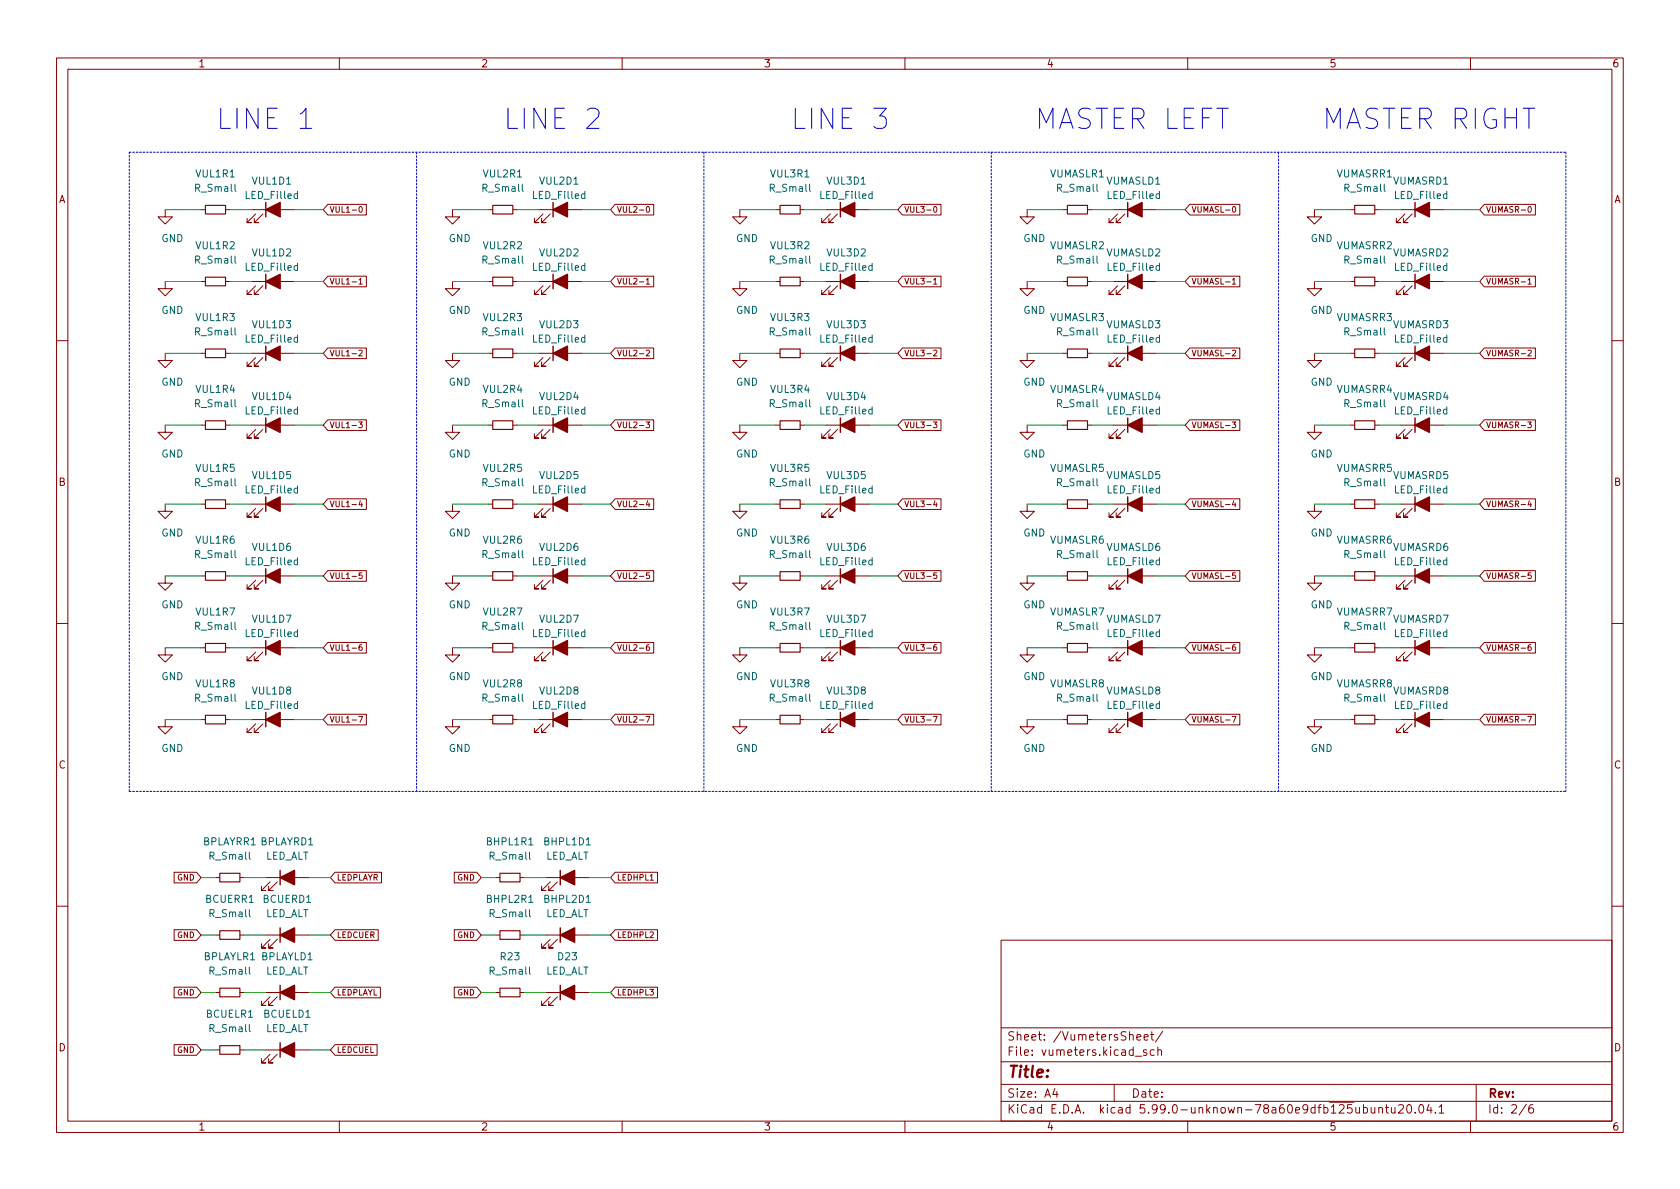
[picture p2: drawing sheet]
<svg xmlns="http://www.w3.org/2000/svg" width="297mm" height="210mm" viewBox="0 0 297 210" stroke-linecap="round" stroke-linejoin="round" font-family="sans-serif">
<g fill="none" stroke="#840000" stroke-width=".18">
<path d="M10 10.2h277v190.1h-277zM12 12.2h273v186.1h-273zM60 10.2v2M110 10.2v2M160 10.2v2M210 10.2v2M260 10.2v2M29.2 37.1v1.2h1.3l-1.3 1.3-1.3-1.3h1.3M35.6 37.1h.7M39.9 37.1h.7M44.4 37.1h7.7M45.2 37.8l-1.5 1.6h.7h-.7v-.8"/>
<path d="M46.5 37.8l-1.5 1.6h.7h-.7v-.8M58 36.1h6.8v1.9h-6.8l-.9-.9zM63.6 36.6l.1-.1a.54 .54 0 0 1 .4 .5 .54 .54 0 0 1-.4 .5l-.2-.3zM80 37.1v1.2h1.3l-1.3 1.3-1.3-1.3h1.3M86.4 37.1h.7M90.7 37.1h.7M95.2 37.1h7.7M96 37.8l-1.5 1.6h.7h-.7v-.8M97.3 37.8l-1.5 1.6h.7h-.7v-.8M108.8 36.1h6.8v1.9h-6.8l-.9-.9zM114.4 36.6l.1-.1a.54 .54 0 0 1 .4 .5 .54 .54 0 0 1-.4 .5l-.2-.3zM130.8 37.1v1.2h1.3l-1.3 1.3-1.3-1.3h1.3"/>
<path d="M137.2 37.1h.7M141.5 37.1h.7M146 37.1h7.7M146.8 37.8l-1.5 1.6h.7h-.7v-.8M148.1 37.8l-1.5 1.6h.7h-.7v-.8M159.6 36.1h6.8v1.9h-6.8l-.9-.9zM165.2 36.6l.1-.1a.54 .54 0 0 1 .4 .5 .54 .54 0 0 1-.4 .5l-.2-.3zM181.6 37.1v1.2h1.3l-1.3 1.3-1.3-1.3h1.3M188 37.1h.7M192.3 37.1h.7M196.8 37.1h7.7M197.6 37.8l-1.5 1.6h.7h-.7v-.8"/>
<path d="M198.9 37.8l-1.5 1.6h.7h-.7v-.8M210.4 36.1h8.8v1.9h-8.8l-.9-.9zM218 36.6l.1-.1a.54 .54 0 0 1 .4 .5 .54 .54 0 0 1-.4 .5l-.2-.3zM232.4 37.1v1.2h1.3l-1.3 1.3-1.3-1.3h1.3M238.8 37.1h.7M243.1 37.1h.7M247.6 37.1h7.7M248.4 37.8l-1.5 1.6h.7h-.7v-.8M249.7 37.8l-1.5 1.6h.7h-.7v-.8M262.4 36.1h9.1v1.9h-9.1l-.8-.9zM270.3 36.6l.1-.1a.54 .54 0 0 1 .4 .5 .54 .54 0 0 1-.4 .5 .68 .68 0 0 1-.1-.9zM29.2 49.8v1.2h1.3l-1.3 1.3-1.3-1.3h1.3"/>
<path d="M35.6 49.8h.7M39.9 49.8h.7M44.4 49.8h7.7M45.2 50.5l-1.5 1.6h.7h-.7v-.8M46.5 50.5l-1.5 1.6h.7h-.7v-.8M58 48.8h6.8v1.9h-6.8l-.9-.9zM63.5 49.5l.3-.3v1M63.5 50.2h.6M80 49.8v1.2h1.3l-1.3 1.3-1.3-1.3h1.3M86.4 49.8h.7M90.7 49.8h.7M95.2 49.8h7.7"/>
<path d="M96 50.5l-1.5 1.6h.7h-.7v-.8M97.3 50.5l-1.5 1.6h.7h-.7v-.8M108.8 48.8h6.8v1.9h-6.8l-.9-.9zM114.3 49.5l.3-.3v1M114.3 50.2h.6M130.8 49.8v1.2h1.3l-1.3 1.3-1.3-1.3h1.3M137.2 49.8h.7M141.5 49.8h.7M146 49.8h7.7M146.8 50.5l-1.5 1.6h.7h-.7v-.8M148.1 50.5l-1.5 1.6h.7h-.7v-.8M159.6 48.8h6.8v1.9h-6.8l-.9-.9z"/>
<path d="M165.1 49.5l.3-.3v1M165.1 50.2h.6M181.6 49.8v1.2h1.3l-1.3 1.3-1.3-1.3h1.3M188 49.8h.7M192.3 49.8h.7M196.8 49.8h7.7M197.6 50.5l-1.5 1.6h.7h-.7v-.8M198.9 50.5l-1.5 1.6h.7h-.7v-.8M210.4 48.8h8.8v1.9h-8.8l-.9-.9zM217.9 49.5l.3-.3v1M217.9 50.2h.6M232.4 49.8v1.2h1.3l-1.3 1.3-1.3-1.3h1.3"/>
<path d="M238.8 49.8h.7M243.1 49.8h.7M247.6 49.8h7.7M248.4 50.5l-1.5 1.6h.7h-.7v-.8M249.7 50.5l-1.5 1.6h.7h-.7v-.8M262.4 48.8h9.1v1.9h-9.1l-.8-.9zM270.2 49.5l.3-.3v1M270.2 50.2h.5M10 60.2h2M29.2 75.2v1.2h1.3l-1.3 1.3-1.3-1.3h1.3M29.2 62.5v1.2h1.3l-1.3 1.3-1.3-1.3h1.3M35.6 62.5h.7"/>
<path d="M35.6 75.2h.7M39.9 62.5h.7M39.9 75.2h.7M44.4 62.5h7.7M44.4 75.2h7.7M45.2 75.9l-1.5 1.6h.7h-.7v-.8M45.2 63.2l-1.5 1.6h.7h-.7v-.8M46.5 75.9l-1.5 1.6h.7h-.7v-.8M46.5 63.2l-1.5 1.6h.7h-.7v-.8M58 61.5h6.8v1.9h-6.8l-.9-.9zM58 74.2h6.8v1.9h-6.8l-.9-.9zM63.4 74.6h.7l-.4 .4 .3 .1v.4l-.1 .1-.5-.1"/>
<path d="M63.5 62l.4-.1 .2 .3-.7 .7h.7M80 75.2v1.2h1.3l-1.3 1.3-1.3-1.3h1.3M80 62.5v1.2h1.3l-1.3 1.3-1.3-1.3h1.3M86.4 62.5h.7M86.4 75.2h.7M90.7 62.5h.7M90.7 75.2h.7M95.2 62.5h7.7M95.2 75.2h7.7M96 63.2l-1.5 1.6h.7h-.7v-.8M96 75.9l-1.5 1.6h.7h-.7v-.8M97.3 63.2l-1.5 1.6h.7h-.7v-.8"/>
<path d="M97.3 75.9l-1.5 1.6h.7h-.7v-.8M108.8 74.2h6.8v1.9h-6.8l-.9-.9zM108.8 61.5h6.8v1.9h-6.8l-.9-.9zM114.2 74.6h.7l-.4 .4 .3 .1v.4l-.1 .1-.5-.1M114.3 62l.4-.1 .2 .3-.7 .7h.7M130.8 75.2v1.2h1.3l-1.3 1.3-1.3-1.3h1.3M130.8 62.5v1.2h1.3l-1.3 1.3-1.3-1.3h1.3M137.2 62.5h.7M137.2 75.2h.7M141.5 62.5h.7M141.5 75.2h.7M146 62.5h7.7"/>
<path d="M146 75.2h7.7M146.8 63.2l-1.5 1.6h.7h-.7v-.8M146.8 75.9l-1.5 1.6h.7h-.7v-.8M148.1 63.2l-1.5 1.6h.7h-.7v-.8M148.1 75.9l-1.5 1.6h.7h-.7v-.8M159.6 74.2h6.8v1.9h-6.8l-.9-.9zM159.6 61.5h6.8v1.9h-6.8l-.9-.9zM165 74.6h.7l-.4 .4 .3 .1v.4l-.1 .1-.5-.1M165.1 62l.4-.1 .2 .3-.7 .7h.7M181.6 75.2v1.2h1.3l-1.3 1.3-1.3-1.3h1.3M181.6 62.5v1.2h1.3l-1.3 1.3-1.3-1.3h1.3M188 62.5h.7"/>
<path d="M188 75.2h.7M192.3 62.5h.7M192.3 75.2h.7M196.8 62.5h7.7M196.8 75.2h7.7M197.6 63.2l-1.5 1.6h.7h-.7v-.8M197.6 75.9l-1.5 1.6h.7h-.7v-.8M198.9 63.2l-1.5 1.6h.7h-.7v-.8M198.9 75.9l-1.5 1.6h.7h-.7v-.8M210.4 74.2h8.8v1.9h-8.8l-.9-.9zM210.4 61.5h8.8v1.9h-8.8l-.9-.9zM217.9 74.6h.6l-.4 .4 .3 .1v.4l-.1 .1-.4-.1"/>
<path d="M217.9 62l.4-.1 .2 .3-.6 .7h.6M232.4 75.2v1.2h1.3l-1.3 1.3-1.3-1.3h1.3M232.4 62.5v1.2h1.3l-1.3 1.3-1.3-1.3h1.3M238.8 62.5h.7M238.8 75.2h.7M243.1 62.5h.7M243.1 75.2h.7M247.6 62.5h7.7M247.6 75.2h7.7M248.4 63.2l-1.5 1.6h.7h-.7v-.8M248.4 75.9l-1.5 1.6h.7h-.7v-.8M249.7 63.2l-1.5 1.6h.7h-.7v-.8"/>
<path d="M249.7 75.9l-1.5 1.6h.7h-.7v-.8M262.4 61.5h9.1v1.9h-9.1l-.8-.9zM262.4 74.2h9.1v1.9h-9.1l-.8-.9zM270.1 74.6h.6l-.3 .4 .3 .1v.4l-.1 .1-.5-.1M270.2 62l.4-.1 .1 .3-.6 .7h.6M285 60.2h2M29.2 89.1v1.3h1.3l-1.3 1.3-1.3-1.3h1.3M35.6 89.1h.7M39.9 89.1h.7M44.4 89.1h7.7M45.2 89.9l-1.5 1.5h.7h-.7v-.7M46.5 89.9l-1.5 1.5h.7h-.7v-.7"/>
<path d="M58 88.2h6.8v1.9h-6.8l-.9-1zM63.7 88.5l-.2 .8h.6M64 88.9v.7M80 89.1v1.3h1.3l-1.3 1.3-1.3-1.3h1.3M86.4 89.1h.7M90.7 89.1h.7M95.2 89.1h7.7M96 89.9l-1.5 1.5h.7h-.7v-.7M97.3 89.9l-1.5 1.5h.7h-.7v-.7M108.8 88.2h6.8v1.9h-6.8l-.9-1zM114.5 88.5l-.2 .8h.6M114.8 88.9v.7"/>
<path d="M130.8 89.1v1.3h1.3l-1.3 1.3-1.3-1.3h1.3M137.2 89.1h.7M141.5 89.1h.7M146 89.1h7.7M146.8 89.9l-1.5 1.5h.7h-.7v-.7M148.1 89.9l-1.5 1.5h.7h-.7v-.7M159.6 88.2h6.8v1.9h-6.8l-.9-1zM165.3 88.5l-.2 .8h.6M165.6 88.9v.7M181.6 89.1v1.3h1.3l-1.3 1.3-1.3-1.3h1.3M188 89.1h.7M192.3 89.1h.7"/>
<path d="M196.8 89.1h7.7M197.6 89.9l-1.5 1.5h.7h-.7v-.7M198.9 89.9l-1.5 1.5h.7h-.7v-.7M210.4 88.2h8.8v1.9h-8.8l-.9-1zM218.1 88.5l-.2 .8h.6M218.4 88.9v.7M232.4 89.1v1.3h1.3l-1.3 1.3-1.3-1.3h1.3M238.8 89.1h.7M243.1 89.1h.7M247.6 89.1h7.7M248.4 89.9l-1.5 1.5h.7h-.7v-.7M249.7 89.9l-1.5 1.5h.7h-.7v-.7"/>
<path d="M262.4 88.2h9.1v1.9h-9.1l-.8-1zM270.4 88.5l-.2 .8h.6M270.6 88.9v.7M10 110.2h2M29.2 114.5v1.3h1.3l-1.3 1.3-1.3-1.3h1.3M29.2 101.8v1.3h1.3l-1.3 1.3-1.3-1.3h1.3M35.6 101.8h.7M35.6 114.5h.7M39.9 101.8h.7M39.9 114.5h.7M44.4 101.8h7.7M44.4 114.5h7.7"/>
<path d="M45.2 102.6l-1.5 1.5h.7h-.7v-.7M45.2 115.3l-1.5 1.5h.7h-.7v-.7M46.5 102.6l-1.5 1.5h.7h-.7v-.7M46.5 115.3l-1.5 1.5h.7h-.7v-.7M58 100.9h6.8v1.9h-6.8l-.9-1zM58 113.6h6.8v1.9h-6.8l-.9-1zM64 114h-.3l-.2 .2v.6l.2 .2 .3-.1v-.5h-.3l-.2 .2M64 101.3h-.5v.5l.5-.1v.5l-.1 .1-.4-.1M80 114.5v1.3h1.3l-1.3 1.3-1.3-1.3h1.3M80 101.8v1.3h1.3l-1.3 1.3-1.3-1.3h1.3M86.4 101.8h.7M86.4 114.5h.7"/>
<path d="M90.7 101.8h.7M90.7 114.5h.7M95.2 101.8h7.7M95.2 114.5h7.7M96 102.6l-1.5 1.5h.7h-.7v-.7M96 115.3l-1.5 1.5h.7h-.7v-.7M97.3 102.6l-1.5 1.5h.7h-.7v-.7M97.3 115.3l-1.5 1.5h.7h-.7v-.7M108.8 100.9h6.8v1.9h-6.8l-.9-1zM108.8 113.6h6.8v1.9h-6.8l-.9-1zM114.8 114h-.3l-.2 .2v.6l.2 .2 .3-.1v-.5h-.3l-.2 .2M114.8 101.3h-.5v.5l.5-.1v.5l-.1 .1-.4-.1"/>
<path d="M130.8 114.5v1.3h1.3l-1.3 1.3-1.3-1.3h1.3M130.8 101.8v1.3h1.3l-1.3 1.3-1.3-1.3h1.3M137.2 101.8h.7M137.2 114.5h.7M141.5 101.8h.7M141.5 114.5h.7M146 101.8h7.7M146 114.5h7.7M146.8 102.6l-1.5 1.5h.7h-.7v-.7M146.8 115.3l-1.5 1.5h.7h-.7v-.7M148.1 102.6l-1.5 1.5h.7h-.7v-.7M148.1 115.3l-1.5 1.5h.7h-.7v-.7"/>
<path d="M159.6 113.6h6.8v1.9h-6.8l-.9-1zM159.6 100.9h6.8v1.9h-6.8l-.9-1zM165.6 114h-.3l-.2 .2v.6l.2 .2 .3-.1v-.5h-.3l-.2 .2M165.6 101.3h-.5v.5l.5-.1v.5l-.1 .1-.4-.1M181.6 101.8v1.3h1.3l-1.3 1.3-1.3-1.3h1.3M181.6 114.5v1.3h1.3l-1.3 1.3-1.3-1.3h1.3M188 101.8h.7M188 114.5h.7M192.3 101.8h.7M192.3 114.5h.7M196.8 101.8h7.7M196.8 114.5h7.7"/>
<path d="M197.6 115.3l-1.5 1.5h.7h-.7v-.7M197.6 102.6l-1.5 1.5h.7h-.7v-.7M198.9 115.3l-1.5 1.5h.7h-.7v-.7M198.9 102.6l-1.5 1.5h.7h-.7v-.7M210.4 100.9h8.8v1.9h-8.8l-.9-1zM210.4 113.6h8.8v1.9h-8.8l-.9-1zM218.4 114h-.3l-.1 .2-.1 .6 .2 .2 .3-.1v-.5h-.3l-.2 .2M218.4 101.3h-.4l-.1 .5 .5-.1v.5l-.1 .1-.4-.1M232.4 101.8v1.3h1.3l-1.3 1.3-1.3-1.3h1.3M232.4 114.5v1.3h1.3l-1.3 1.3-1.3-1.3h1.3M238.8 101.8h.7M238.8 114.5h.7"/>
<path d="M243.1 101.8h.7M243.1 114.5h.7M247.6 101.8h7.7M247.6 114.5h7.7M248.4 102.6l-1.5 1.5h.7h-.7v-.7M248.4 115.3l-1.5 1.5h.7h-.7v-.7M249.7 102.6l-1.5 1.5h.7h-.7v-.7M249.7 115.3l-1.5 1.5h.7h-.7v-.7M262.4 100.9h9.1v1.9h-9.1l-.8-1zM262.4 113.6h9.1v1.9h-9.1l-.8-1zM270.6 114h-.2l-.2 .2v.6l.2 .2 .3-.1-.1-.5h-.2l-.2 .2M270.7 101.3h-.5v.5l.4-.1 .1 .5-.1 .1-.4-.1"/>
<path d="M285 110.2h2M29.2 127.2v1.3h1.3l-1.3 1.3-1.3-1.3h1.3M35.6 127.2h.7M39.9 127.2h.7M44.4 127.2h7.7M45.2 128l-1.5 1.5h.7h-.7v-.7M46.5 128l-1.5 1.5h.7h-.7v-.7M58 126.3h6.8v1.9h-6.8l-.9-1zM63.4 126.7h.7l-.4 1M80 127.2v1.3h1.3l-1.3 1.3-1.3-1.3h1.3M86.4 127.2h.7M90.7 127.2h.7"/>
<path d="M95.2 127.2h7.7M96 128l-1.5 1.5h.7h-.7v-.7M97.3 128l-1.5 1.5h.7h-.7v-.7M108.8 126.3h6.8v1.9h-6.8l-.9-1zM114.2 126.7h.7l-.4 1M130.8 127.2v1.3h1.3l-1.3 1.3-1.3-1.3h1.3M137.2 127.2h.7M141.5 127.2h.7M146 127.2h7.7M146.8 128l-1.5 1.5h.7h-.7v-.7M148.1 128l-1.5 1.5h.7h-.7v-.7M159.6 126.3h6.8v1.9h-6.8l-.9-1z"/>
<path d="M165 126.7h.7l-.4 1M181.6 127.2v1.3h1.3l-1.3 1.3-1.3-1.3h1.3M188 127.2h.7M192.3 127.2h.7M196.8 127.2h7.7M197.6 128l-1.5 1.5h.7h-.7v-.7M198.9 128l-1.5 1.5h.7h-.7v-.7M210.4 126.3h8.8v1.9h-8.8l-.9-1zM217.9 126.7h.6l-.4 1M232.4 127.2v1.3h1.3l-1.3 1.3-1.3-1.3h1.3M238.8 127.2h.7M243.1 127.2h.7"/>
<path d="M247.6 127.2h7.7M248.4 128l-1.5 1.5h.7h-.7v-.7M249.7 128l-1.5 1.5h.7h-.7v-.7M262.4 126.3h9.1v1.9h-9.1l-.8-1zM270.1 126.7h.7l-.4 1M30.8 154.2h3.9l.9 1-.9 .9h-3.9zM38.1 155.2h.8M42.4 155.2h.8M47 155.2h7.6M47.8 156l-1.6 1.5h.8h-.8v-.8M49 156l-1.5 1.5h.8h-.8v-.8M59.2 154.2h8.3v1.9h-8.3l-.8-.9z"/>
<path d="M80.3 154.2h4l.8 1-.8 .9h-4zM87.6 155.2h.8M91.9 155.2h.8M96.5 155.2h7.6M97.3 156l-1.5 1.5h.7h-.7v-.8M98.6 156l-1.6 1.5h.8h-.8v-.8M108.8 154.2h7.5v1.9h-7.5l-.9-.9zM114.9 155.6h.6M10 160.2h2M30.8 174.6h3.9l.9 .9-.9 .9h-3.9zM30.8 164.4h3.9l.9 .9-.9 1h-3.9zM38.1 165.3h.8"/>
<path d="M38.1 175.5h.8M42.4 165.3h.8M42.4 175.5h.8M47 165.3h7.6M47 175.5h7.6M47.8 166.1l-1.6 1.5h.8h-.8v-.7M47.8 176.3l-1.6 1.5h.8h-.8v-.8M49 166.1l-1.5 1.5h.8h-.8v-.7M49 176.3l-1.5 1.5h.8h-.8v-.8M59.2 164.4h7.7v1.9h-7.7l-.8-1zM59.2 174.6h8.1v1.8h-8.1l-.8-.9zM80.3 174.6h4l.8 .9-.8 .9h-4z"/>
<path d="M80.3 164.4h4l.8 .9-.8 1h-4zM87.6 165.3h.8M87.6 175.5h.8M91.9 165.3h.8M91.9 175.5h.8M96.5 165.3h7.6M96.5 175.5h7.6M97.3 166.1l-1.5 1.5h.7h-.7v-.7M97.3 176.3l-1.5 1.5h.7h-.7v-.8M98.6 166.1l-1.6 1.5h.8h-.8v-.7M98.6 176.3l-1.6 1.5h.8h-.8v-.8M108.8 164.4h7.5v1.9h-7.5l-.9-1z"/>
<path d="M108.8 174.6h7.5v1.8h-7.5l-.9-.9zM177 166.3h108v32h-108zM285 160.2h2M30.8 184.7h3.9l.9 1-.9 .9h-3.9zM38.1 185.7h.8M42.4 185.7h.8M47 185.7h7.6M47.8 186.4l-1.6 1.6h.8h-.8v-.8M49 186.4l-1.5 1.6h.8h-.8v-.8M59.2 184.7h7.5v1.9h-7.5l-.8-.9zM60 198.3v2M110 198.3v2"/>
<path d="M160 198.3v2M177 194.8h108M177 191.8h108M177 187.8h108M177 181.8h108M186.5 192.5l-.4 1h1M186.9 193v1M197 191.8v3M200.7 186.8h1.2M201 183.4l.7-.1-.1-.3-.4-.1-.2 .2 .1 .8h.5M202.3 183.4l.7-.1-.1-.3-.4-.1-.2 .2 .1 .8h.5M202.7 185.7l-.3-.1-.3 .2 .1 .3 .5 .1v.4h-.6"/>
<path d="M203.4 182.9h.6M203.6 182.4v1.3l.4 .2M204.1 185.7l-.5-.1-.2 .3v.4l.1 .3h.6M204.7 185.8l.2-.2 .4 .1 .1 .9M204.7 185.1v1.5M205.6 182.4l-1.3 1.9M210 198.3v2M243.8 196l.2-.2 .4 .1v.9M243.8 195.8v1M244.9 195.8h.6M245.1 195.3v1.3l.4 .2M246 195.8l.1 1h.3l.2-.1"/>
<path d="M246.6 195.8v1M247.3 195.5l.6-.2 .2 .2v.3l-.9 1h.9M248.9 195.4l.2-.1a.81 .81 0 0 1 .6 .7 .81 .81 0 0 1-.3 .8h-.2a.81 .81 0 0 1-.6-.6 .81 .81 0 0 1 .3-.8zM250.2 196.7v.1M251.1 195.4l.1-.1a.81 .81 0 0 1 .6 .7 .81 .81 0 0 1-.3 .8h-.1a.81 .81 0 0 1-.6-.6 .81 .81 0 0 1 .3-.8zM252.6 195.3l-.3 1h.9M253 195.8v1M253.8 196.7v.1M254.4 195.8l.5-.5v1.5M254.4 196.8h.9M260 198.3v2M261 191.8v6.5"/>
<path d="M269.9 195.3l-1.3 1.9M271 195.3a.6 .6 0 0 0-.7 .7v.5l.1 .3h.5l.2-.1 .1-.5-.2-.2-.4-.1-.3 .3"/>
</g>
<g fill="none" stroke="#840000" stroke-width=".2">
<path d="M36.3 36.3h3.6v1.5h-3.6zM87.1 36.3h3.6v1.5h-3.6zM137.9 36.3h3.6v1.5h-3.6zM188.7 36.3h3.6v1.5h-3.6zM239.5 36.3h3.6v1.5h-3.6zM36.3 49h3.6v1.5h-3.6zM87.1 49h3.6v1.5h-3.6zM137.9 49h3.6v1.5h-3.6zM188.7 49h3.6v1.5h-3.6zM239.5 49h3.6v1.5h-3.6zM36.3 74.4h3.6v1.5h-3.6zM36.3 61.7h3.6v1.5h-3.6z"/>
<path d="M87.1 74.4h3.6v1.5h-3.6zM87.1 61.7h3.6v1.5h-3.6zM137.9 74.4h3.6v1.5h-3.6zM137.9 61.7h3.6v1.5h-3.6zM188.7 74.4h3.6v1.5h-3.6zM188.7 61.7h3.6v1.5h-3.6zM239.5 74.4h3.6v1.5h-3.6zM239.5 61.7h3.6v1.5h-3.6zM36.3 88.4h3.6v1.5h-3.6zM87.1 88.4h3.6v1.5h-3.6zM137.9 88.4h3.6v1.5h-3.6zM188.7 88.4h3.6v1.5h-3.6z"/>
<path d="M239.5 88.4h3.6v1.5h-3.6zM36.3 101.1h3.6v1.5h-3.6zM36.3 113.8h3.6v1.5h-3.6zM87.1 113.8h3.6v1.5h-3.6zM87.1 101.1h3.6v1.5h-3.6zM137.9 113.8h3.6v1.5h-3.6zM137.9 101.1h3.6v1.5h-3.6zM188.7 101.1h3.6v1.5h-3.6zM188.7 113.8h3.6v1.5h-3.6zM239.5 101.1h3.6v1.5h-3.6zM239.5 113.8h3.6v1.5h-3.6zM36.3 126.5h3.6v1.5h-3.6z"/>
<path d="M87.1 126.5h3.6v1.5h-3.6zM137.9 126.5h3.6v1.5h-3.6zM188.7 126.5h3.6v1.5h-3.6zM239.5 126.5h3.6v1.5h-3.6zM38.9 154.4h3.5v1.6h-3.5zM88.4 154.4h3.5v1.6h-3.5zM38.9 164.6h3.5v1.5h-3.5zM38.9 174.7h3.5v1.6h-3.5zM88.4 164.6h3.5v1.5h-3.5zM88.4 174.7h3.5v1.6h-3.5zM38.9 184.9h3.5v1.5h-3.5z"/>
</g>
<g fill="none" stroke="#840000" stroke-width=".25">
<path d="M47 35.8v2.5M97.8 35.8v2.5M148.6 35.8v2.5M199.4 35.8v2.5M250.2 35.8v2.5M47 48.5v2.5M97.8 48.5v2.5M148.6 48.5v2.5M199.4 48.5v2.5M250.2 48.5v2.5M47 61.2v2.5M47 73.9v2.5"/>
<path d="M97.8 61.2v2.5M97.8 73.9v2.5M148.6 61.2v2.5M148.6 73.9v2.5M199.4 61.2v2.5M199.4 73.9v2.5M250.2 61.2v2.5M250.2 73.9v2.5M47 87.9v2.5M97.8 87.9v2.5M148.6 87.9v2.5M199.4 87.9v2.5"/>
<path d="M250.2 87.9v2.5M47 100.6v2.5M47 113.3v2.5M97.8 100.6v2.5M97.8 113.3v2.5M148.6 100.6v2.5M148.6 113.3v2.5M199.4 100.6v2.5M199.4 113.3v2.5M250.2 100.6v2.5M250.2 113.3v2.5M47 126v2.5"/>
<path d="M97.8 126v2.5M148.6 126v2.5M199.4 126v2.5M250.2 126v2.5M49.5 153.9v2.6M99.1 153.9v2.6M49.5 164.1v2.5M49.5 174.2v2.6M99.1 164.1v2.5M99.1 174.2v2.6M49.5 184.4v2.5"/>
</g>
<g fill="#840000" stroke="#840000" stroke-width=".25">
<path d="M148.6 127.2l2.5-1.2v2.5z"/>
<path d="M148.6 101.8l2.5-1.2v2.5z"/>
<path d="M148.6 89.1l2.5-1.2v2.5z"/>
<path d="M148.6 62.5l2.5-1.3v2.5z"/>
<path d="M148.6 49.8l2.5-1.3v2.5z"/>
<path d="M148.6 37.1l2.5-1.3v2.5z"/>
<path d="M199.4 62.5l2.5-1.3v2.5z"/>
<path d="M199.4 75.2l2.5-1.3v2.5z"/>
<path d="M148.6 75.2l2.5-1.3v2.5z"/>
<path d="M199.4 37.1l2.5-1.3v2.5z"/>
<path d="M148.6 114.5l2.5-1.2v2.5z"/>
<path d="M97.8 62.5l2.5-1.3v2.5z"/>
<path d="M97.8 101.8l2.5-1.2v2.5z"/>
<path d="M97.8 89.1l2.5-1.2v2.5z"/>
<path d="M97.8 37.1l2.5-1.3v2.5z"/>
<path d="M97.8 49.8l2.5-1.3v2.5z"/>
<path d="M97.8 75.2l2.5-1.3v2.5z"/>
<path d="M47 101.8l2.5-1.2v2.5z"/>
<path d="M99.1 155.2l2.5-1.3v2.6z"/>
<path d="M99.1 165.3l2.5-1.2v2.5z"/>
<path d="M99.1 175.5l2.5-1.3v2.6z"/>
<path d="M97.8 114.5l2.5-1.2v2.5z"/>
<path d="M97.8 127.2l2.5-1.2v2.5z"/>
<path d="M47 127.2l2.5-1.2v2.5z"/>
<path d="M47 89.1l2.5-1.2v2.5z"/>
<path d="M199.4 49.8l2.5-1.3v2.5z"/>
<path d="M47 114.5l2.5-1.2v2.5z"/>
<path d="M47 49.8l2.5-1.3v2.5z"/>
<path d="M250.2 62.5l2.5-1.3v2.5z"/>
<path d="M250.2 37.1l2.5-1.3v2.5z"/>
<path d="M250.2 49.8l2.5-1.3v2.5z"/>
<path d="M199.4 114.5l2.5-1.2v2.5z"/>
<path d="M47 37.1l2.5-1.3v2.5z"/>
<path d="M250.2 89.1l2.5-1.2v2.5z"/>
<path d="M199.4 89.1l2.5-1.2v2.5z"/>
<path d="M199.4 101.8l2.5-1.2v2.5z"/>
<path d="M250.2 75.2l2.5-1.3v2.5z"/>
<path d="M49.5 155.2l2.6-1.3v2.6z"/>
<path d="M49.5 165.3l2.6-1.2v2.5z"/>
<path d="M250.2 127.2l2.5-1.2v2.5z"/>
<path d="M49.5 185.7l2.6-1.3v2.5z"/>
<path d="M49.5 175.5l2.6-1.3v2.6z"/>
<path d="M250.2 101.8l2.5-1.2v2.5z"/>
<path d="M250.2 114.5l2.5-1.2v2.5z"/>
<path d="M47 75.2l2.5-1.3v2.5z"/>
<path d="M47 62.5l2.5-1.3v2.5z"/>
<path d="M199.4 127.2l2.5-1.2v2.5z"/>
</g>
<path d="M103.9 19.5l.5-.4h.8a.97 .97 0 0 1 .5 1.6l-2 2h2.2M154.5 19.1h2.2l-1.2 1.4a.97 .97 0 0 1 1.2 .7v.8l-.3 .5-.4 .2h-1l-.5-.3M53.1 20.2l.3-.2 .7-.9v3.6M53.1 22.7h2" fill="none" stroke="#0000c2" stroke-width=".18"/>
<path d="M22.9 26.9h254M73.7 26.9v113M124.5 26.9v113M175.3 26.9v113M226.1 26.9v113M276.9 26.9v113M22.9 139.9v-113M22.9 139.9h254" fill="none" stroke="#0000c2" stroke-width=".18" stroke-dasharray=".3 .3"/>
<g fill="none" stroke="#009600" stroke-width=".18">
<path d="M29.2 37.1h6.4M40.6 37.1h3.8M52.1 37.1h5M80 37.1h6.4M91.4 37.1h3.8M102.9 37.1h5M130.8 37.1h6.4M142.2 37.1h3.8M153.7 37.1h5M181.6 37.1h6.4M193 37.1h3.8M204.5 37.1h5"/>
<path d="M232.4 37.1h6.4M243.8 37.1h3.8M255.3 37.1h6.3M29.2 49.8h6.4M40.6 49.8h3.8M52.1 49.8h5M80 49.8h6.4M91.4 49.8h3.8M102.9 49.8h5M130.8 49.8h6.4M142.2 49.8h3.8M153.7 49.8h5"/>
<path d="M181.6 49.8h6.4M193 49.8h3.8M204.5 49.8h5M232.4 49.8h6.4M243.8 49.8h3.8M255.3 49.8h6.3M29.2 75.2h6.4M29.2 62.5h6.4M40.6 75.2h3.8M40.6 62.5h3.8M52.1 75.2h5M52.1 62.5h5"/>
<path d="M80 75.2h6.4M80 62.5h6.4M91.4 75.2h3.8M91.4 62.5h3.8M102.9 75.2h5M102.9 62.5h5M130.8 75.2h6.4M130.8 62.5h6.4M142.2 75.2h3.8M142.2 62.5h3.8M153.7 75.2h5M153.7 62.5h5"/>
<path d="M181.6 75.2h6.4M181.6 62.5h6.4M193 75.2h3.8M193 62.5h3.8M204.5 75.2h5M204.5 62.5h5M232.4 75.2h6.4M232.4 62.5h6.4M243.8 75.2h3.8M243.8 62.5h3.8M255.3 75.2h6.3M255.3 62.5h6.3"/>
<path d="M29.2 89.1h6.4M40.6 89.1h3.8M52.1 89.1h5M80 89.1h6.4M91.4 89.1h3.8M102.9 89.1h5M130.8 89.1h6.4M142.2 89.1h3.8M153.7 89.1h5M181.6 89.1h6.4M193 89.1h3.8M204.5 89.1h5"/>
<path d="M232.4 89.1h6.4M243.8 89.1h3.8M255.3 89.1h6.3M29.2 101.8h6.4M29.2 114.5h6.4M40.6 101.8h3.8M40.6 114.5h3.8M52.1 101.8h5M52.1 114.5h5M80 101.8h6.4M80 114.5h6.4M91.4 101.8h3.8"/>
<path d="M91.4 114.5h3.8M102.9 101.8h5M102.9 114.5h5M130.8 101.8h6.4M130.8 114.5h6.4M142.2 101.8h3.8M142.2 114.5h3.8M153.7 101.8h5M153.7 114.5h5M181.6 101.8h6.4M181.6 114.5h6.4M193 101.8h3.8"/>
<path d="M193 114.5h3.8M204.5 101.8h5M204.5 114.5h5M232.4 101.8h6.4M232.4 114.5h6.4M243.8 101.8h3.8M243.8 114.5h3.8M255.3 101.8h6.3M255.3 114.5h6.3M29.2 127.2h6.4M40.6 127.2h3.8M52.1 127.2h5"/>
<path d="M80 127.2h6.4M91.4 127.2h3.8M102.9 127.2h5M130.8 127.2h6.4M142.2 127.2h3.8M153.7 127.2h5M181.6 127.2h6.4M193 127.2h3.8M204.5 127.2h5M232.4 127.2h6.4M243.8 127.2h3.8M255.3 127.2h6.3"/>
<path d="M35.6 155.2h2.5M43.2 155.2h3.8M54.6 155.2h3.8M85.1 155.2h2.5M92.7 155.2h3.8M104.1 155.2h3.8M35.6 165.3h2.5M35.6 175.5h2.5M43.2 165.3h3.8M43.2 175.5h3.8M54.6 165.3h3.8M54.6 175.5h3.8"/>
<path d="M85.1 165.3h2.5M85.1 175.5h2.5M92.7 165.3h3.8M92.7 175.5h3.8M104.1 165.3h3.8M104.1 175.5h3.8M35.6 185.7h2.5M43.2 185.7h3.8M54.6 185.7h3.8"/>
</g>
<g font-size="5" fill="#0000c2">
<text x="38.1" y="22.9">LINE 1</text>
<text x="88.9" y="22.9">LINE 2</text>
<text x="139.7" y="22.9">LINE 3</text>
<text x="182.9" y="22.9">MASTER LEFT</text>
<text x="233.7" y="22.9">MASTER RIGHT</text>
</g>
<text font-size="2.8" fill="#840000" x="178" y="190.6">Title:</text>
<g font-size="2.1" fill="#840000">
<text x="178" y="184">Sheet: /VumetersSheet/</text>
<text x="178" y="186.7">File: vumeters.kicad_sch</text>
<text x="178" y="196.9">KiCad E.D.A. kicad 5.99.0-unknown-78a60e9dfb~125~ubuntu20.04.1</text>
<text x="178" y="194.1">Size: A4</text>
<text x="200" y="194.1">Date:</text>
<text x="263" y="194.1">Rev:</text>
<text x="263" y="196.9">Id: 2/6</text>
</g>
<g font-size="1.8" fill="#840000">
<text x="35" y="11.9">1</text>
<text x="85" y="11.9">2</text>
<text x="135" y="11.9">3</text>
<text x="185" y="11.9">4</text>
<text x="235" y="11.9">5</text>
<text x="285" y="11.9">6</text>
<text x="10.3" y="35.9">A</text>
<text x="285.3" y="35.9">A</text>
<text x="10.3" y="85.9">B</text>
<text x="285.3" y="85.9">B</text>
<text x="10.3" y="135.9">C</text>
<text x="285.3" y="135.9">C</text>
<text x="10.3" y="185.9">D</text>
<text x="285.3" y="185.9">D</text>
<text x="35" y="199.9">1</text>
<text x="85" y="199.9">2</text>
<text x="135" y="199.9">3</text>
<text x="185" y="199.9">4</text>
<text x="235" y="199.9">5</text>
<text x="285" y="199.9">6</text>
</g>
<g font-size="1.8" fill="#006464">
<text x="34.6" y="33.9">R_Small</text>
<text x="34.7" y="31.4">VUL1R1</text>
<text x="43.5" y="35.2">LED_Filled</text>
<text x="44.7" y="32.6">VUL1D1</text>
<text x="85.4" y="33.9">R_Small</text>
<text x="85.5" y="31.4">VUL2R1</text>
<text x="94.3" y="35.2">LED_Filled</text>
<text x="95.5" y="32.6">VUL2D1</text>
<text x="136.2" y="33.9">R_Small</text>
<text x="136.3" y="31.4">VUL3R1</text>
<text x="145.1" y="35.2">LED_Filled</text>
<text x="146.3" y="32.6">VUL3D1</text>
<text x="185.6" y="31.4">VUMASLR1</text>
<text x="187" y="33.9">R_Small</text>
<text x="195.6" y="32.6">VUMASLD1</text>
<text x="195.9" y="35.2">LED_Filled</text>
<text x="236.3" y="31.4">VUMASRR1</text>
<text x="237.8" y="33.9">R_Small</text>
<text x="246.3" y="32.6">VUMASRD1</text>
<text x="246.7" y="35.2">LED_Filled</text>
<text x="28.5" y="42.8">GND</text>
<text x="34.6" y="46.6">R_Small</text>
<text x="34.7" y="44.1">VUL1R2</text>
<text x="43.5" y="47.9">LED_Filled</text>
<text x="44.7" y="45.3">VUL1D2</text>
<text x="79.3" y="42.8">GND</text>
<text x="85.4" y="46.6">R_Small</text>
<text x="85.5" y="44.1">VUL2R2</text>
<text x="94.3" y="47.9">LED_Filled</text>
<text x="95.5" y="45.3">VUL2D2</text>
<text x="130.1" y="42.8">GND</text>
<text x="136.2" y="46.6">R_Small</text>
<text x="136.3" y="44.1">VUL3R2</text>
<text x="145.1" y="47.9">LED_Filled</text>
<text x="146.3" y="45.3">VUL3D2</text>
<text x="180.9" y="42.8">GND</text>
<text x="185.6" y="44.1">VUMASLR2</text>
<text x="187" y="46.6">R_Small</text>
<text x="195.6" y="45.3">VUMASLD2</text>
<text x="195.9" y="47.9">LED_Filled</text>
<text x="231.7" y="42.8">GND</text>
<text x="236.3" y="44.1">VUMASRR2</text>
<text x="237.8" y="46.6">R_Small</text>
<text x="246.3" y="45.3">VUMASRD2</text>
<text x="246.7" y="47.9">LED_Filled</text>
<text x="28.5" y="55.5">GND</text>
<text x="34.6" y="59.3">R_Small</text>
<text x="34.7" y="56.8">VUL1R3</text>
<text x="44.7" y="58">VUL1D3</text>
<text x="79.3" y="55.5">GND</text>
<text x="85.4" y="59.3">R_Small</text>
<text x="85.5" y="56.8">VUL2R3</text>
<text x="95.5" y="58">VUL2D3</text>
<text x="130.1" y="55.5">GND</text>
<text x="136.2" y="59.3">R_Small</text>
<text x="136.3" y="56.8">VUL3R3</text>
<text x="146.3" y="58">VUL3D3</text>
<text x="180.9" y="55.5">GND</text>
<text x="185.6" y="56.8">VUMASLR3</text>
<text x="187" y="59.3">R_Small</text>
<text x="195.6" y="58">VUMASLD3</text>
<text x="231.7" y="55.5">GND</text>
<text x="236.3" y="56.8">VUMASRR3</text>
<text x="237.8" y="59.3">R_Small</text>
<text x="246.3" y="58">VUMASRD3</text>
<text x="43.5" y="60.6">LED_Filled</text>
<text x="94.3" y="60.6">LED_Filled</text>
<text x="145.1" y="60.6">LED_Filled</text>
<text x="195.9" y="60.6">LED_Filled</text>
<text x="246.7" y="60.6">LED_Filled</text>
<text x="28.5" y="68.2">GND</text>
<text x="34.7" y="69.5">VUL1R4</text>
<text x="44.7" y="70.7">VUL1D4</text>
<text x="79.3" y="68.2">GND</text>
<text x="85.5" y="69.5">VUL2R4</text>
<text x="95.5" y="70.7">VUL2D4</text>
<text x="130.1" y="68.2">GND</text>
<text x="136.3" y="69.5">VUL3R4</text>
<text x="146.3" y="70.7">VUL3D4</text>
<text x="180.9" y="68.2">GND</text>
<text x="185.6" y="69.5">VUMASLR4</text>
<text x="195.6" y="70.7">VUMASLD4</text>
<text x="231.7" y="68.2">GND</text>
<text x="236.3" y="69.5">VUMASRR4</text>
<text x="246.3" y="70.7">VUMASRD4</text>
<text x="34.6" y="72">R_Small</text>
<text x="43.5" y="73.3">LED_Filled</text>
<text x="85.4" y="72">R_Small</text>
<text x="94.3" y="73.3">LED_Filled</text>
<text x="136.2" y="72">R_Small</text>
<text x="145.1" y="73.3">LED_Filled</text>
<text x="187" y="72">R_Small</text>
<text x="195.9" y="73.3">LED_Filled</text>
<text x="237.8" y="72">R_Small</text>
<text x="246.7" y="73.3">LED_Filled</text>
<text x="28.5" y="80.9">GND</text>
<text x="34.7" y="83.4">VUL1R5</text>
<text x="79.3" y="80.9">GND</text>
<text x="85.5" y="83.4">VUL2R5</text>
<text x="130.1" y="80.9">GND</text>
<text x="136.3" y="83.4">VUL3R5</text>
<text x="180.9" y="80.9">GND</text>
<text x="185.6" y="83.4">VUMASLR5</text>
<text x="231.7" y="80.9">GND</text>
<text x="236.3" y="83.4">VUMASRR5</text>
<text x="34.6" y="86">R_Small</text>
<text x="43.5" y="87.2">LED_Filled</text>
<text x="44.7" y="84.7">VUL1D5</text>
<text x="85.4" y="86">R_Small</text>
<text x="94.3" y="87.2">LED_Filled</text>
<text x="95.5" y="84.7">VUL2D5</text>
<text x="136.2" y="86">R_Small</text>
<text x="145.1" y="87.2">LED_Filled</text>
<text x="146.3" y="84.7">VUL3D5</text>
<text x="187" y="86">R_Small</text>
<text x="195.6" y="84.7">VUMASLD5</text>
<text x="195.9" y="87.2">LED_Filled</text>
<text x="237.8" y="86">R_Small</text>
<text x="246.3" y="84.7">VUMASRD5</text>
<text x="246.7" y="87.2">LED_Filled</text>
<text x="28.5" y="94.9">GND</text>
<text x="79.3" y="94.9">GND</text>
<text x="130.1" y="94.9">GND</text>
<text x="180.9" y="94.9">GND</text>
<text x="231.7" y="94.9">GND</text>
<text x="34.6" y="98.7">R_Small</text>
<text x="34.7" y="96.1">VUL1R6</text>
<text x="43.5" y="99.9">LED_Filled</text>
<text x="44.7" y="97.4">VUL1D6</text>
<text x="85.4" y="98.7">R_Small</text>
<text x="85.5" y="96.1">VUL2R6</text>
<text x="94.3" y="99.9">LED_Filled</text>
<text x="95.5" y="97.4">VUL2D6</text>
<text x="136.2" y="98.7">R_Small</text>
<text x="136.3" y="96.1">VUL3R6</text>
<text x="145.1" y="99.9">LED_Filled</text>
<text x="146.3" y="97.4">VUL3D6</text>
<text x="185.6" y="96.1">VUMASLR6</text>
<text x="187" y="98.7">R_Small</text>
<text x="195.6" y="97.4">VUMASLD6</text>
<text x="195.9" y="99.9">LED_Filled</text>
<text x="236.3" y="96.1">VUMASRR6</text>
<text x="237.8" y="98.7">R_Small</text>
<text x="246.3" y="97.4">VUMASRD6</text>
<text x="246.7" y="99.9">LED_Filled</text>
<text x="28.5" y="107.6">GND</text>
<text x="79.3" y="107.6">GND</text>
<text x="130.1" y="107.6">GND</text>
<text x="180.9" y="107.6">GND</text>
<text x="231.7" y="107.6">GND</text>
<text x="34.6" y="111.4">R_Small</text>
<text x="34.7" y="108.8">VUL1R7</text>
<text x="43.5" y="112.6">LED_Filled</text>
<text x="44.7" y="110.1">VUL1D7</text>
<text x="85.4" y="111.4">R_Small</text>
<text x="85.5" y="108.8">VUL2R7</text>
<text x="94.3" y="112.6">LED_Filled</text>
<text x="95.5" y="110.1">VUL2D7</text>
<text x="136.2" y="111.4">R_Small</text>
<text x="136.3" y="108.8">VUL3R7</text>
<text x="145.1" y="112.6">LED_Filled</text>
<text x="146.3" y="110.1">VUL3D7</text>
<text x="185.6" y="108.8">VUMASLR7</text>
<text x="187" y="111.4">R_Small</text>
<text x="195.6" y="110.1">VUMASLD7</text>
<text x="195.9" y="112.6">LED_Filled</text>
<text x="236.3" y="108.8">VUMASRR7</text>
<text x="237.8" y="111.4">R_Small</text>
<text x="246.3" y="110.1">VUMASRD7</text>
<text x="246.7" y="112.6">LED_Filled</text>
<text x="28.5" y="120.3">GND</text>
<text x="34.6" y="124.1">R_Small</text>
<text x="34.7" y="121.5">VUL1R8</text>
<text x="43.5" y="125.3">LED_Filled</text>
<text x="44.7" y="122.8">VUL1D8</text>
<text x="79.3" y="120.3">GND</text>
<text x="85.4" y="124.1">R_Small</text>
<text x="85.5" y="121.5">VUL2R8</text>
<text x="94.3" y="125.3">LED_Filled</text>
<text x="95.5" y="122.8">VUL2D8</text>
<text x="130.1" y="120.3">GND</text>
<text x="136.2" y="124.1">R_Small</text>
<text x="136.3" y="121.5">VUL3R8</text>
<text x="145.1" y="125.3">LED_Filled</text>
<text x="146.3" y="122.8">VUL3D8</text>
<text x="180.9" y="120.3">GND</text>
<text x="185.6" y="121.5">VUMASLR8</text>
<text x="187" y="124.1">R_Small</text>
<text x="195.6" y="122.8">VUMASLD8</text>
<text x="195.9" y="125.3">LED_Filled</text>
<text x="231.7" y="120.3">GND</text>
<text x="236.3" y="121.5">VUMASRR8</text>
<text x="237.8" y="124.1">R_Small</text>
<text x="246.3" y="122.8">VUMASRD8</text>
<text x="246.7" y="125.3">LED_Filled</text>
<text x="28.5" y="133">GND</text>
<text x="79.3" y="133">GND</text>
<text x="130.1" y="133">GND</text>
<text x="180.9" y="133">GND</text>
<text x="231.7" y="133">GND</text>
<text x="35.9" y="149.5">BPLAYRR1 BPLAYRD1</text>
<text x="86.1" y="149.5">BHPL1R1</text>
<text x="96.3" y="149.5">BHPL1D1</text>
<text x="37.2" y="152">R_Small</text>
<text x="46.8" y="152">LED_ALT</text>
<text x="86.7" y="152">R_Small</text>
<text x="96.4" y="152">LED_ALT</text>
<text x="36.4" y="159.6">BCUERR1</text>
<text x="46.5" y="159.6">BCUERD1</text>
<text x="86.1" y="159.6">BHPL2R1</text>
<text x="96.3" y="159.6">BHPL2D1</text>
<text x="37.2" y="162.2">R_Small</text>
<text x="46.8" y="162.2">LED_ALT</text>
<text x="86.7" y="162.2">R_Small</text>
<text x="96.4" y="162.2">LED_ALT</text>
<text x="36" y="169.8">BPLAYLR1 BPLAYLD1</text>
<text x="37.2" y="172.3">R_Small</text>
<text x="46.8" y="172.3">LED_ALT</text>
<text x="86.7" y="172.3">R_Small</text>
<text x="88.5" y="169.8">R23</text>
<text x="96.4" y="172.3">LED_ALT</text>
<text x="98.7" y="169.8">D23</text>
<text x="36.5" y="180">BCUELR1</text>
<text x="46.6" y="180">BCUELD1</text>
<text x="37.2" y="182.5">R_Small</text>
<text x="46.8" y="182.5">LED_ALT</text>
</g>
<g font-size="1.4" fill="#840000">
<text x="58.2" y="37.6">VUL1-0</text>
<text x="109" y="37.6">VUL2-0</text>
<text x="159.8" y="37.6">VUL3-0</text>
<text x="210.6" y="37.6">VUMASL-0</text>
<text x="262.7" y="37.6">VUMASR-0</text>
<text x="58.2" y="50.3">VUL1-1</text>
<text x="109" y="50.3">VUL2-1</text>
<text x="159.8" y="50.3">VUL3-1</text>
<text x="210.6" y="50.3">VUMASL-1</text>
<text x="262.7" y="50.3">VUMASR-1</text>
<text x="58.2" y="63">VUL1-2</text>
<text x="109" y="63">VUL2-2</text>
<text x="159.8" y="63">VUL3-2</text>
<text x="210.6" y="63">VUMASL-2</text>
<text x="262.7" y="63">VUMASR-2</text>
<text x="58.2" y="75.7">VUL1-3</text>
<text x="109" y="75.7">VUL2-3</text>
<text x="159.8" y="75.7">VUL3-3</text>
<text x="210.6" y="75.7">VUMASL-3</text>
<text x="262.7" y="75.7">VUMASR-3</text>
<text x="58.2" y="89.7">VUL1-4</text>
<text x="109" y="89.7">VUL2-4</text>
<text x="159.8" y="89.7">VUL3-4</text>
<text x="210.6" y="89.7">VUMASL-4</text>
<text x="262.7" y="89.7">VUMASR-4</text>
<text x="58.2" y="102.4">VUL1-5</text>
<text x="109" y="102.4">VUL2-5</text>
<text x="159.8" y="102.4">VUL3-5</text>
<text x="210.6" y="102.4">VUMASL-5</text>
<text x="262.7" y="102.4">VUMASR-5</text>
<text x="58.2" y="115.1">VUL1-6</text>
<text x="109" y="115.1">VUL2-6</text>
<text x="159.8" y="115.1">VUL3-6</text>
<text x="210.6" y="115.1">VUMASL-6</text>
<text x="262.7" y="115.1">VUMASR-6</text>
<text x="58.2" y="127.8">VUL1-7</text>
<text x="109" y="127.8">VUL2-7</text>
<text x="159.8" y="127.8">VUL3-7</text>
<text x="210.6" y="127.8">VUMASL-7</text>
<text x="262.7" y="127.8">VUMASR-7</text>
<text x="31.3" y="155.7">GND</text>
<text x="59.5" y="155.7">LEDPLAYR</text>
<text x="80.9" y="155.7">GND</text>
<text x="109" y="155.7">LEDHPL1</text>
<text x="31.3" y="165.9">GND</text>
<text x="59.5" y="165.9">LEDCUER</text>
<text x="80.9" y="165.9">GND</text>
<text x="109" y="165.9">LEDHPL2</text>
<text x="31.3" y="176">GND</text>
<text x="59.5" y="176">LEDPLAYL</text>
<text x="80.9" y="176">GND</text>
<text x="109" y="176">LEDHPL3</text>
<text x="31.3" y="186.2">GND</text>
<text x="59.5" y="186.2">LEDCUEL</text>
</g>
</svg>
